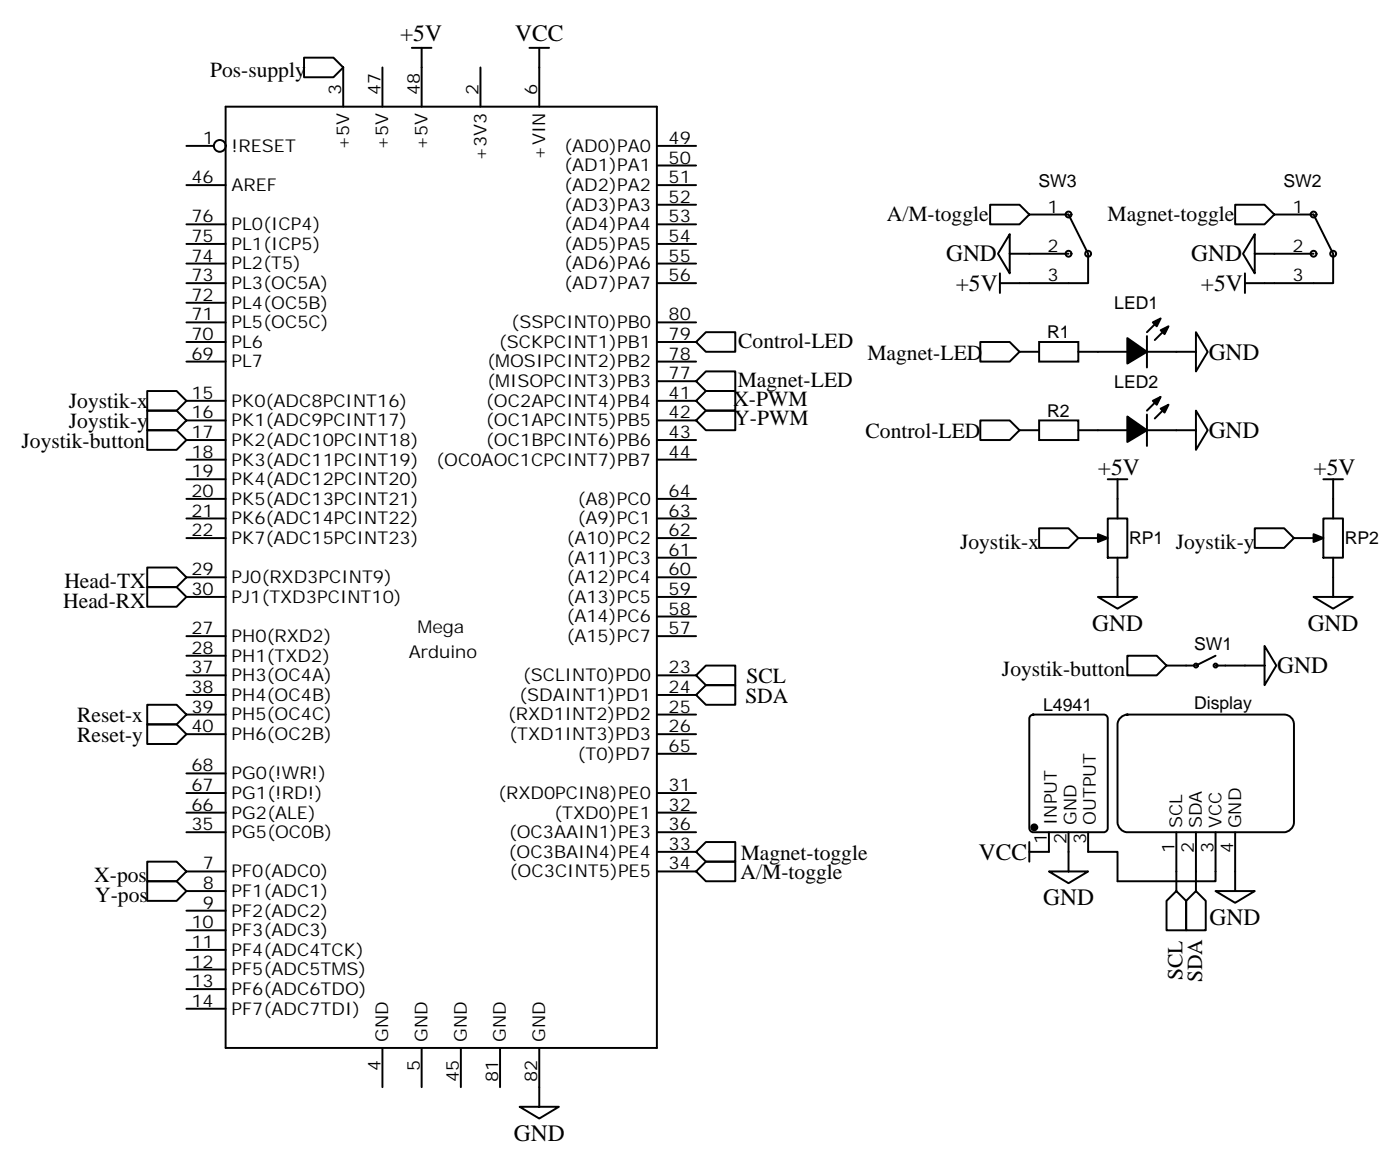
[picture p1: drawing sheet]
<svg xmlns="http://www.w3.org/2000/svg" width="252mm" height="210mm" viewBox="0 0 252 210" stroke-linecap="round" stroke-linejoin="round" font-family="sans-serif">
<g fill="none" stroke="#000" stroke-width=".35">
<path d="M40.6 19.2h77.6v169.3h-77.6zM54.7 10.4h5.3l1.8 1.7-1.8 1.8h-5.3zM61.8 12.1v7.1M68.8 12.1v7.1M74.1 8.6h3.5M75.9 8.6v10.6M86.5 12.1v7.1M95.3 8.6h3.5M97 8.6v10.6M33.5 33.3h7.1M33.5 26.2h5M118.2 36.8h7.1"/>
<path d="M118.2 33.3h7.1M118.2 29.8h7.1M118.2 26.2h7.1M178.2 36.8h5.3l1.7 1.8-1.7 1.8h-5.3zM185.2 38.6h7.1l3.5 7v5.3h-15.8M222.3 36.8h5.3l1.7 1.8-1.7 1.8h-5.3zM229.3 38.6h7.1l3.5 7v5.3h-15.9M33.5 50.9h7.1M33.5 47.4h7.1M33.5 43.9h7.1M33.5 40.4h7.1M33.5 58h7.1"/>
<path d="M33.5 54.5h7.1M118.2 50.9h7.1M118.2 47.4h7.1M118.2 43.9h7.1M118.2 40.4h7.1M118.2 58h7.1M180 49.2v3.5M181.7 42.1v7.1l-2.1-3.6zM181.7 45.6h10.6M215.2 59.8l2.1 3.5-2.1 3.5zM224 49.2v3.5M225.8 42.1v7.1l-2.1-3.6z"/>
<path d="M225.8 45.6h10.6M26.5 77.4h5.3l1.7 1.8-1.7 1.7h-5.3zM26.5 73.9h5.3l1.7 1.7-1.7 1.8h-5.3zM26.5 70.3h5.3l1.7 1.8-1.7 1.8h-5.3zM33.5 72.1h7.1M33.5 75.6h7.1M33.5 79.2h7.1M33.5 61.5h7.1M33.5 65.1h7.1M118.2 68.6h7.1M118.2 72.1h7.1M118.2 75.6h7.1"/>
<path d="M118.2 79.2h7.1M118.2 61.5h7.1M118.2 65.1h7.1M125.3 68.6l1.7-1.8h5.3v3.5h-5.3zM125.3 61.5l1.7-1.7h5.3v3.5h-5.3zM125.3 75.6l1.7-1.7h5.3v3.5h-5.3zM125.3 72.1l1.7-1.8h5.3v3.6h-5.3zM176.4 61.5h5.3l1.8 1.8-1.8 1.8h-5.3zM176.4 75.6h5.3l1.8 1.8-1.8 1.8h-5.3zM183.5 63.3h3.5M183.5 77.4h3.5M187 61.5h7.1v3.6h-7.1z"/>
<path d="M187 75.6h7.1v3.6h-7.1zM194.1 63.3h8.8M194.1 77.4h8.8M206.4 63.3h8.8M206.4 77.4h8.8M215.2 73.9l2.1 3.5-2.1 3.5zM33.5 82.7h7.1M33.5 86.2h7.1M33.5 89.7h7.1M33.5 93.3h7.1M33.5 96.8h7.1M118.2 82.7h7.1"/>
<path d="M118.2 89.7h7.1M118.2 93.3h7.1M118.2 96.8h7.1M187 95h5.3l1.8 1.8-1.8 1.8h-5.3zM194.1 96.8h3.5M199.4 93.3h3.5v7h-3.5zM199.4 86.2h3.5M201.1 86.2v7.1M225.8 95h5.3l1.8 1.8-1.8 1.8h-5.3zM232.9 96.8h3.5M238.2 93.3h3.5v7h-3.5zM238.2 86.2h3.5"/>
<path d="M239.9 86.2v7.1M26.5 105.6h5.3l1.7 1.8-1.7 1.7h-5.3zM26.5 102.1h5.3l1.7 1.8-1.7 1.7h-5.3zM33.5 114.4h7.1M33.5 118h7.1M33.5 103.9h7.1M33.5 107.4h7.1M118.2 114.4h7.1M118.2 103.9h7.1M118.2 107.4h7.1M118.2 100.3h7.1M118.2 110.9h7.1"/>
<path d="M127 119.7h5.3v3.6h-5.3l-1.7-1.8zM197.6 107.4h7l-3.5 2.1zM201.1 100.3v7.1M202.9 118h5.3l1.7 1.7-1.7 1.8h-5.3zM209.9 119.7h5M218.8 118l-3.6 1.7M218.8 119.7h8.8M227.6 116.2l2.1 3.5-2.1 3.6zM236.4 107.4h7.1l-3.6 2.1zM239.9 100.3v7.1M26.5 130.3h5.3l1.7 1.8-1.7 1.7h-5.3zM26.5 126.8h5.3l1.7 1.8-1.7 1.7h-5.3z"/>
<path d="M33.5 125h7.1M33.5 128.6h7.1M33.5 132.1h7.1M33.5 121.5h7.1M33.5 139.1h7.1M118.2 125h7.1M118.2 128.6h7.1M118.2 132.1h7.1M118.2 121.5h7.1M118.2 135.6h7.1M125.3 125l1.7-1.7h5.3v3.5h-5.3zM185.5 128.8l.4-.2h12.7a.71 .71 0 0 1 .8 .7v19.7a.76 .76 0 0 1-.8 .7h-12.7a.76 .76 0 0 1-.7-.7v-19.7z"/>
<path d="M201.7 129.1l.8-.5h.4h28.2a1.76 1.76 0 0 1 1.8 1.7v17.7a1.89 1.89 0 0 1-1.8 1.7h-28.2a1.89 1.89 0 0 1-1.8-1.7v-17.7l.1-.5zM26.5 158.5h5.3l1.7 1.8-1.7 1.8h-5.3zM26.5 155h5.3l1.7 1.8-1.7 1.7h-5.3zM33.5 156.8h7.1M33.5 142.7h7.1M33.5 146.2h7.1M33.5 149.7h7.1M118.2 156.8h7.1M118.2 142.7h7.1M118.2 146.2h7.1M118.2 149.7h7.1M118.2 153.2h7.1"/>
<path d="M125.3 156.8l1.7-1.8h5.3v3.5h-5.3zM125.3 153.2l1.7-1.7h5.3v3.5h-5.3zM185.2 151.5v3.5M188.8 156.8h7l-3.5 2.1zM188.8 149.7v3.5h-3.6M192.3 149.7v7.1M195.8 149.7v3.5h5.3v5.3h17.7v-8.8M211.7 149.7v10.6M215.2 149.7v10.6M222.3 149.7v10.6M33.5 170.9h7.1M33.5 167.4h7.1"/>
<path d="M33.5 163.8h7.1M33.5 160.3h7.1M33.5 174.4h7.1M33.5 177.9h7.1M211.7 160.3l1.8 1.8v5.3h-3.6v-5.3zM215.2 160.3l1.8 1.8v5.3h-3.5v-5.3zM218.8 160.3h7l-3.5 2.1zM33.5 181.5h7.1M68.8 188.5v7.1M75.9 188.5v7.1M82.9 188.5v7.1M90 188.5v7.1"/>
<path d="M93.5 199.1h7.1l-3.6 2.1zM97 188.5v10.6"/>
<circle cx="39.5" cy="26.2" r="1.06"/>
<circle cx="192.3" cy="38.6" r=".53"/>
<circle cx="236.4" cy="38.6" r=".53"/>
<circle cx="192.3" cy="45.6" r=".53"/>
<circle cx="195.8" cy="45.6" r=".53"/>
<circle cx="236.4" cy="45.6" r=".53"/>
<circle cx="239.9" cy="45.6" r=".53"/>
<circle cx="215.2" cy="119.7" r=".35"/>
<circle cx="218.8" cy="119.7" r=".35"/>
</g>
<g fill="#000" stroke="#000" stroke-width=".35">
<path d="M206.4 59.8l1.4-1.5zM207.5 58l1.4-.7-.7 1.4zM208.9 59.4l1.4-.7-.7 1.4zM202.9 60.8l3.5 2.5-3.5 2.1zM202.9 74.9l3.5 2.5-3.5 2.1zM206.4 60.5v5.6zM206.4 74.6v5.6zM206.4 73.9l1.4-1.4zM209.2 59.8l-1.4 1.4zM207.8 75.3l1.4-1.4zM207.5 72.1l1.4-.7-.7 1.4zM208.9 73.5l1.4-.7-.7 1.4z"/>
<path d="M197.6 96.1l1.8 .7-1.8 .7zM236.4 96.1l1.8 .7-1.8 .7z"/>
<circle cx="186.1" cy="148.8" r=".53"/>
</g>
<g font-size="4.2">
<text x="72" y="7.4">+5V</text>
<text x="92.7" y="7.4">VCC</text>
<text x="170.3" y="47">GND</text>
<text x="214.4" y="47">GND</text>
<text x="172" y="52.3">+5V</text>
<text x="216.1" y="52.3">+5V</text>
<text x="217.5" y="64.7">GND</text>
<text x="217.5" y="78.8">GND</text>
<text x="197.6" y="85.5">+5V</text>
<text x="236.4" y="85.5">+5V</text>
<text x="196.5" y="113.5">GND</text>
<text x="235.3" y="113.5">GND</text>
<text x="229.9" y="121.1">GND</text>
<text x="176.2" y="154.6">VCC</text>
<text x="187.7" y="162.8">GND</text>
<text x="217.7" y="166.4">GND</text>
<text x="92.5" y="205.2">GND</text>
</g>
<g font-size="3.9">
<text x="37.8" y="13.8">Pos-supply</text>
<text x="159.6" y="39.7">A/M-toggle</text>
<text x="199.3" y="39.7">Magnet-toggle</text>
<text x="132.9" y="62.6">Control-LED</text>
<text x="156.1" y="64.8">Magnet-LED</text>
<text x="132.8" y="69.6">Magnet-LED</text>
<text x="12.4" y="77">Joystik-y</text>
<text x="12.4" y="73.5">Joystik-x</text>
<text x="132" y="73">X-PWM</text>
<text x="132.2" y="76.5">Y-PWM</text>
<text x="3.9" y="80.5">Joystik-button</text>
<text x="155.8" y="78.9">Control-LED</text>
<text x="172.8" y="98.7">Joystik-x</text>
<text x="211.6" y="98.7">Joystik-y</text>
<text x="11.6" y="105.8">Head-TX</text>
<text x="11.4" y="109.3">Head-RX</text>
<text x="134.4" y="122.9">SCL</text>
<text x="180.3" y="121.7">Joystik-button</text>
<text x="13.9" y="130">Reset-x</text>
<text x="134.1" y="126.4">SDA</text>
<text x="13.9" y="133.5">Reset-y</text>
<text x="133.3" y="154.7">Magnet-toggle</text>
<text x="17" y="158.7">X-pos</text>
<text x="133.3" y="158.2">A/M-toggle</text>
<text x="17.1" y="162.2">Y-pos</text>
<text x="212.8" y="176.3" transform="rotate(-90 212.8 176.3)">SCL</text>
<text x="216.3" y="176.7" transform="rotate(-90 216.3 176.7)">SDA</text>
</g>
<g font-size="3.2">
<text x="61.4" y="17.1" transform="rotate(-90 61.4 17.1)">3</text>
<text x="68.5" y="17.1" transform="rotate(-90 68.5 17.1)">47</text>
<text x="75.5" y="17.1" transform="rotate(-90 75.5 17.1)">48</text>
<text x="86.1" y="17.1" transform="rotate(-90 86.1 17.1)">2</text>
<text x="96.7" y="17.1" transform="rotate(-90 96.7 17.1)">6</text>
<text x="36.5" y="25.9">1</text>
<text x="41.7" y="27.3">!RESET</text>
<text x="62.8" y="27" transform="rotate(-90 62.8 27)">+5V</text>
<text x="69.9" y="27" transform="rotate(-90 69.9 27)">+5V</text>
<text x="76.9" y="27" transform="rotate(-90 76.9 27)">+5V</text>
<text x="87.5" y="29" transform="rotate(-90 87.5 29)">+3V3</text>
<text x="98.1" y="28.7" transform="rotate(-90 98.1 28.7)">+VIN</text>
<text x="101.5" y="27.3">(AD0)PA0</text>
<text x="120.3" y="29.4">50</text>
<text x="120.3" y="25.9">49</text>
<text x="34.5" y="32.9">46</text>
<text x="41.7" y="34.4">AREF</text>
<text x="101.5" y="34.4">(AD2)PA2</text>
<text x="101.5" y="30.8">(AD1)PA1</text>
<text x="120.3" y="32.9">51</text>
<text x="186.9" y="33.6">SW3</text>
<text x="231" y="33.6">SW2</text>
<text x="34.5" y="40">76</text>
<text x="41.7" y="41.4">PL0(ICP4)</text>
<text x="101.5" y="41.4">(AD4)PA4</text>
<text x="101.5" y="37.9">(AD3)PA3</text>
<text x="120.3" y="40">53</text>
<text x="120.3" y="36.5">52</text>
<text x="188.5" y="38.2">1</text>
<text x="232.6" y="38.2">1</text>
<text x="34.5" y="43.5">75</text>
<text x="34.5" y="47.1">74</text>
<text x="41.7" y="44.9">PL1(ICP5)</text>
<text x="101.5" y="44.9">(AD5)PA5</text>
<text x="120.3" y="47.1">55</text>
<text x="120.3" y="43.5">54</text>
<text x="188.5" y="45.3">2</text>
<text x="232.6" y="45.3">2</text>
<text x="34.5" y="50.6">73</text>
<text x="41.7" y="48.5">PL2(T5)</text>
<text x="41.7" y="52">PL3(OC5A)</text>
<text x="101.5" y="52">(AD7)PA7</text>
<text x="101.5" y="48.5">(AD6)PA6</text>
<text x="120.3" y="50.6">56</text>
<text x="188.5" y="50.6">3</text>
<text x="232.6" y="50.6">3</text>
<text x="34.5" y="54.1">72</text>
<text x="34.5" y="57.6">71</text>
<text x="41.7" y="55.5">PL4(OC5B)</text>
<text x="41.7" y="59.1">PL5(OC5C)</text>
<text x="92" y="59.1">(SSPCINT0)PB0</text>
<text x="120.3" y="57.6">80</text>
<text x="200.5" y="55.6">LED1</text>
<text x="34.5" y="61.2">70</text>
<text x="34.5" y="64.7">69</text>
<text x="41.7" y="62.6">PL6</text>
<text x="89.8" y="62.6">(SCKPCINT1)PB1</text>
<text x="120.3" y="61.2">79</text>
<text x="120.3" y="64.7">78</text>
<text x="188.4" y="60.9">R1</text>
<text x="34.5" y="71.8">15</text>
<text x="41.7" y="66.1">PL7</text>
<text x="87.7" y="69.6">(MISOPCINT3)PB3</text>
<text x="87.7" y="66.1">(MOSIPCINT2)PB2</text>
<text x="120.3" y="68.2">77</text>
<text x="120.3" y="71.8">41</text>
<text x="200.5" y="69.7">LED2</text>
<text x="34.5" y="75.3">16</text>
<text x="41.7" y="73.2">PK0(ADC8PCINT16)</text>
<text x="41.7" y="76.7">PK1(ADC9PCINT17)</text>
<text x="87.5" y="73.2">(OC2APCINT4)PB4</text>
<text x="87.5" y="76.7">(OC1APCINT5)PB5</text>
<text x="120.3" y="75.3">42</text>
<text x="188.4" y="75">R2</text>
<text x="34.5" y="78.8">17</text>
<text x="34.5" y="82.3">18</text>
<text x="41.7" y="80.2">PK2(ADC10PCINT18)</text>
<text x="41.7" y="83.7">PK3(ADC11PCINT19)</text>
<text x="78.5" y="83.7">(OC0AOC1CPCINT7)PB7</text>
<text x="87.5" y="80.2">(OC1BPCINT6)PB6</text>
<text x="120.3" y="78.8">43</text>
<text x="120.3" y="82.3">44</text>
<text x="34.5" y="85.9">19</text>
<text x="34.5" y="89.4">20</text>
<text x="41.7" y="87.3">PK4(ADC12PCINT20)</text>
<text x="120.3" y="89.4">64</text>
<text x="34.5" y="92.9">21</text>
<text x="41.7" y="90.8">PK5(ADC13PCINT21)</text>
<text x="41.7" y="94.3">PK6(ADC14PCINT22)</text>
<text x="103.9" y="90.8">(A8)PC0</text>
<text x="103.9" y="94.3">(A9)PC1</text>
<text x="120.3" y="92.9">63</text>
<text x="34.5" y="96.4">22</text>
<text x="41.7" y="97.9">PK7(ADC15PCINT23)</text>
<text x="101.9" y="97.9">(A10)PC2</text>
<text x="101.9" y="101.4">(A11)PC3</text>
<text x="120.3" y="96.4">62</text>
<text x="120.3" y="100">61</text>
<text x="203.2" y="97.9">RP1</text>
<text x="242" y="97.9">RP2</text>
<text x="34.5" y="103.5">29</text>
<text x="34.5" y="107">30</text>
<text x="41.7" y="104.9">PJ0(RXD3PCINT9)</text>
<text x="101.9" y="104.9">(A12)PC4</text>
<text x="120.3" y="103.5">60</text>
<text x="120.3" y="107">59</text>
<text x="41.7" y="108.4">PJ1(TXD3PCINT10)</text>
<text x="75.2" y="113.9">Mega</text>
<text x="101.9" y="108.4">(A13)PC5</text>
<text x="101.9" y="112">(A14)PC6</text>
<text x="120.3" y="110.6">58</text>
<text x="34.5" y="114.1">27</text>
<text x="34.5" y="117.6">28</text>
<text x="41.7" y="115.5">PH0(RXD2)</text>
<text x="41.7" y="119">PH1(TXD2)</text>
<text x="73.6" y="118.5">Arduino</text>
<text x="101.9" y="115.5">(A15)PC7</text>
<text x="120.3" y="114.1">57</text>
<text x="214.9" y="116.9">SW1</text>
<text x="34.5" y="124.7">38</text>
<text x="34.5" y="121.1">37</text>
<text x="41.7" y="122.6">PH3(OC4A)</text>
<text x="94.1" y="122.6">(SCLINT0)PD0</text>
<text x="120.3" y="121.1">23</text>
<text x="120.3" y="124.7">24</text>
<text x="34.5" y="128.2">39</text>
<text x="34.5" y="131.7">40</text>
<text x="41.7" y="126.1">PH4(OC4B)</text>
<text x="41.7" y="129.6">PH5(OC4C)</text>
<text x="91.4" y="129.6">(RXD1INT2)PD2</text>
<text x="93.4" y="126.1">(SDAINT1)PD1</text>
<text x="120.3" y="128.2">25</text>
<text x="120.3" y="131.7">26</text>
<text x="187.7" y="127.9">L4941</text>
<text x="214.9" y="127.5">Display</text>
<text x="41.7" y="133.1">PH6(OC2B)</text>
<text x="91.6" y="133.1">(TXD1INT3)PD3</text>
<text x="103.9" y="136.7">(T0)PD7</text>
<text x="120.3" y="135.3">65</text>
<text x="34.5" y="138.8">68</text>
<text x="34.5" y="142.3">67</text>
<text x="41.7" y="140.2">PG0(!WR!)</text>
<text x="41.7" y="143.7">PG1(!RD!)</text>
<text x="89.6" y="143.7">(RXD0PCIN8)PE0</text>
<text x="120.3" y="142.3">31</text>
<text x="34.5" y="145.8">66</text>
<text x="34.5" y="149.4">35</text>
<text x="41.7" y="147.2">PG2(ALE)</text>
<text x="99.7" y="147.2">(TXD0)PE1</text>
<text x="120.3" y="145.8">32</text>
<text x="120.3" y="149.4">36</text>
<text x="190.2" y="148.4" transform="rotate(-90 190.2 148.4)">INPUT</text>
<text x="193.7" y="148.4" transform="rotate(-90 193.7 148.4)">GND</text>
<text x="197.2" y="148.4" transform="rotate(-90 197.2 148.4)">OUTPUT</text>
<text x="212.8" y="149" transform="rotate(-90 212.8 149)">SCL</text>
<text x="216.3" y="149" transform="rotate(-90 216.3 149)">SDA</text>
<text x="219.8" y="149" transform="rotate(-90 219.8 149)">VCC</text>
<text x="223.3" y="149" transform="rotate(-90 223.3 149)">GND</text>
<text x="41.7" y="150.8">PG5(OC0B)</text>
<text x="91.5" y="154.3">(OC3BAIN4)PE4</text>
<text x="91.5" y="150.8">(OC3AAIN1)PE3</text>
<text x="120.3" y="152.9">33</text>
<text x="188.4" y="151.9" transform="rotate(-90 188.4 151.9)">1</text>
<text x="191.9" y="151.9" transform="rotate(-90 191.9 151.9)">2</text>
<text x="195.5" y="151.9" transform="rotate(-90 195.5 151.9)">3</text>
<text x="211.3" y="153.5" transform="rotate(-90 211.3 153.5)">1</text>
<text x="214.9" y="153.5" transform="rotate(-90 214.9 153.5)">2</text>
<text x="218.4" y="153.5" transform="rotate(-90 218.4 153.5)">3</text>
<text x="221.9" y="153.5" transform="rotate(-90 221.9 153.5)">4</text>
<text x="36.5" y="156.4">7</text>
<text x="36.5" y="159.9">8</text>
<text x="41.7" y="157.8">PF0(ADC0)</text>
<text x="41.7" y="161.4">PF1(ADC1)</text>
<text x="91.7" y="157.8">(OC3CINT5)PE5</text>
<text x="120.3" y="156.4">34</text>
<text x="34.5" y="167">10</text>
<text x="36.5" y="163.5">9</text>
<text x="41.7" y="164.9">PF2(ADC2)</text>
<text x="34.5" y="170.5">11</text>
<text x="41.7" y="171.9">PF4(ADC4TCK)</text>
<text x="41.7" y="168.4">PF3(ADC3)</text>
<text x="34.5" y="174.1">12</text>
<text x="34.5" y="177.6">13</text>
<text x="41.7" y="175.5">PF5(ADC5TMS)</text>
<text x="41.7" y="179">PF6(ADC6TDO)</text>
<text x="34.5" y="181.1">14</text>
<text x="41.7" y="182.5">PF7(ADC7TDI)</text>
<text x="69.9" y="187.5" transform="rotate(-90 69.9 187.5)">GND</text>
<text x="76.9" y="187.5" transform="rotate(-90 76.9 187.5)">GND</text>
<text x="84" y="187.5" transform="rotate(-90 84 187.5)">GND</text>
<text x="91.1" y="187.5" transform="rotate(-90 91.1 187.5)">GND</text>
<text x="98.1" y="187.5" transform="rotate(-90 98.1 187.5)">GND</text>
<text x="68.5" y="192.7" transform="rotate(-90 68.5 192.7)">4</text>
<text x="75.5" y="192.7" transform="rotate(-90 75.5 192.7)">5</text>
<text x="82.6" y="194.7" transform="rotate(-90 82.6 194.7)">45</text>
<text x="89.6" y="194.7" transform="rotate(-90 89.6 194.7)">81</text>
<text x="96.7" y="194.7" transform="rotate(-90 96.7 194.7)">82</text>
</g>
</svg>
